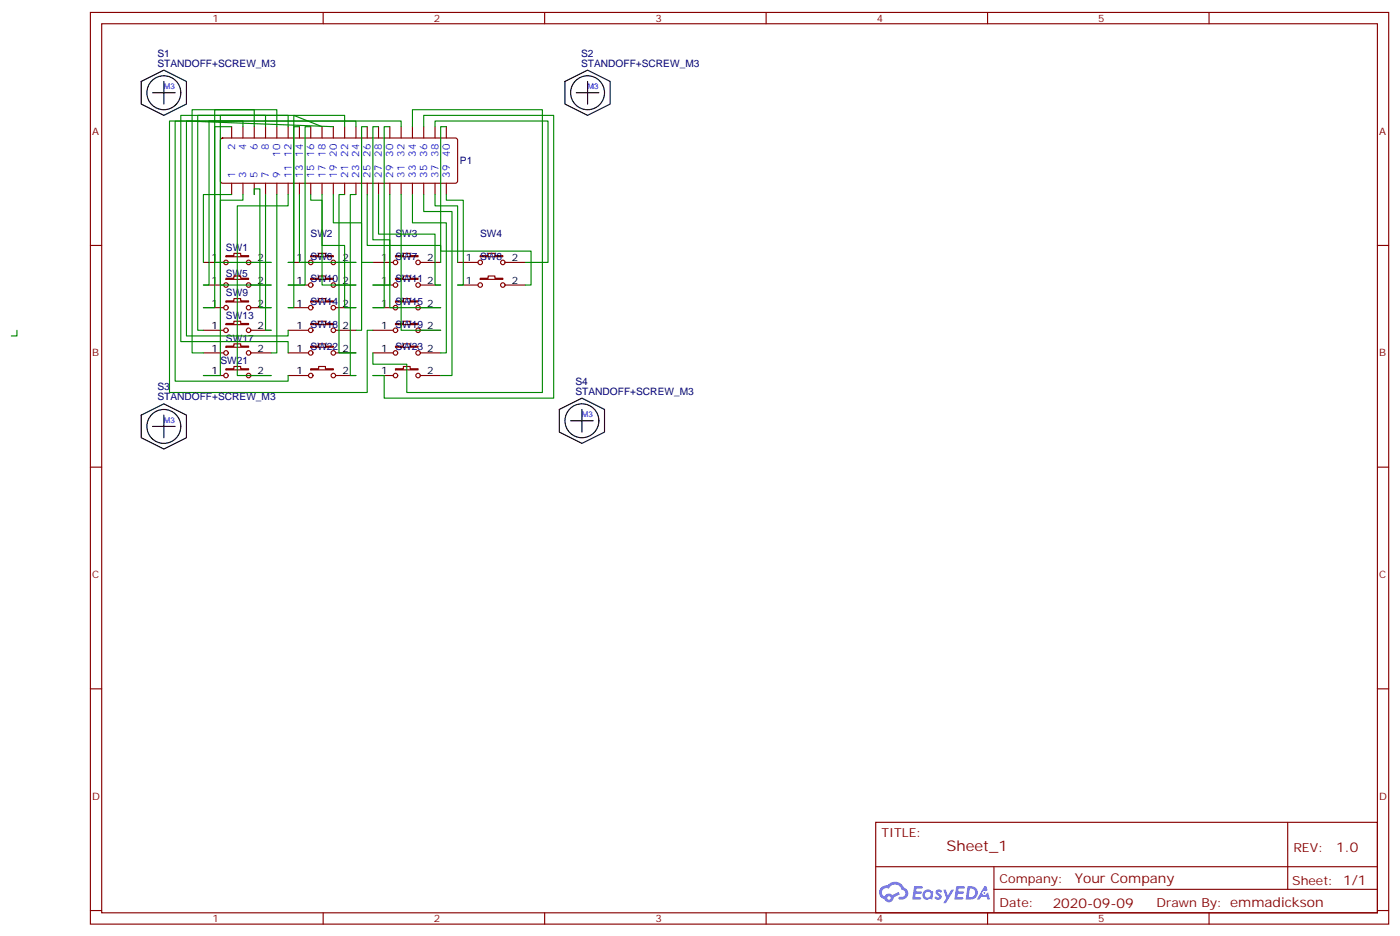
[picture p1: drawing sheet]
<svg xmlns="http://www.w3.org/2000/svg" width="437mm" height="292mm" viewBox="0 0 437 292" stroke-linecap="round" stroke-linejoin="round" font-family="sans-serif">
<g fill="none" stroke="#870000" stroke-width=".35">
<path d="M28.2 3.9h405.4v284.3h-405.4zM31.7 7.4h398.3v277.3h-398.3zM100.9 3.9v3.5M170 3.9v3.5M239.2 3.9v3.5M308.3 3.9v3.5M377.5 3.9v3.5M28.2 76.6h3.5M430 76.6h3.6M28.2 145.7h3.5M430 145.7h3.6M28.2 214.8h3.5"/>
<path d="M430 214.8h3.6M273.4 256.5h156.6v28.2h-156.6zM402 256.5v20.9M273.4 270.3h156.5M310.3 277.4h119.6M310.3 270.3v14.1M28.2 284h3.5M100.9 284.7v3.5M170 284.7v3.5M239.2 284.7v3.5M308.3 284.7v3.5M377.5 284.7v3.5"/>
<path d="M430 284h3.6"/>
</g>
<g fill="#5487ff">
<path d="M292.4 277.6a1.22 1.22 0 0 1 1.7 .3l-.4 .6a.47 .47 0 0 0-.3-.4 .47 .47 0 0 0-.5 .2l.1 .2a1.14 1.14 0 0 1 .8 1.8 1.14 1.14 0 0 1-1.9-.1l-.2-.1 .5-.6 .7 .4a.29 .29 0 0 0 .3-.2 .29 .29 0 0 0-.2-.3 1.04 1.04 0 0 1-.6-1.8z"/>
<path d="M285.4 276.4h2.3l.4 .2-.2 .5h-1.8l-.1 .9h1.5l.3 .4-.3 .3h-1.6l-.2 1.1 1.7 .1 .2 .3-.2 .3-2.6 .1z"/>
<path d="M298.5 276.4h2.4l.3 .2-.1 .5h-1.8l-.2 .9h1.6l.3 .4-.4 .3h-1.6l-.1 1.1 1.7 .1 .2 .3-.2 .3h-2.7z"/>
<path d="M307.3 276.4h.7l.3 1.3-.6 .3a.69 .69 0 0 0-1 .2 .69 .69 0 0 0 .4 1 .69 .69 0 0 0 .9-.6l.5-.3 .6 2.2h-.8l-.2-.8h-1.8l-.5 .8h-.8z"/>
<path d="M294.5 277.5h.8l.6 1.8 1.1-1.8h.9l-2.6 4.2h-.8l.9-1.6z"/>
<path d="M302.1 276.4l-.6 4.2h1.3a2.11 2.11 0 0 0 2.5-2.2 2.11 2.11 0 0 0-2.5-2zM302.8 277.1a1.43 1.43 0 0 1 1.6 1.6 1.43 1.43 0 0 1-2 1.1z"/>
<path d="M288.4 278a1.54 1.54 0 0 0-.1 2.2 1.54 1.54 0 0 0 2.1 .1l.7 .3 .3-2.3-.6-.3a1.49 1.49 0 0 0-2.4 0zM288.6 279a.95 .95 0 0 1 1.9 0 .95 .95 0 0 1-1.9 0z"/>
<path d="M275.1 276.8a2.18 2.18 0 0 0 1.1 3.7 1.44 1.44 0 0 0 1.6 .9 1.44 1.44 0 0 0 1.2-1.5l2-1-.5-.7-1.9 1a1.47 1.47 0 0 0-2.4 .4 1.39 1.39 0 0 1-.7-1.9 1.39 1.39 0 0 1 2-.5 2.12 2.12 0 0 1 2.2-1.3 2.12 2.12 0 0 1 1.9 1.7 1.14 1.14 0 0 1 1.1 1.4 1.14 1.14 0 0 1-1.7 .7 .43 .43 0 0 0-.5 .4 .43 .43 0 0 0 .4 .5 1.98 1.98 0 0 0 2.5-1.3 1.98 1.98 0 0 0-1.2-2.5 3.1 3.1 0 0 0-5.3-.7l-.9 .1zM277 280.1a.55 .55 0 0 1 1.1 0 .55 .55 0 0 1-1.1 0z"/>
<circle cx="307.3" cy="278.5" r=".26"/>
</g>
<g fill="none" stroke="#870000" stroke-width=".35">
<path d="M72.3 39.5v3.5M75.8 39.5v3.5M79.4 39.5v3.5M82.9 39.5v3.5M86.4 39.5v3.5M90 39.5v3.5M93.5 39.5v3.5M97 39.5v3.5M100.5 39.5v3.5M104.1 39.5v3.5M107.6 39.5v3.5M111.1 39.5v3.5"/>
<path d="M114.7 39.5v3.5M118.2 39.5v3.5M121.7 39.5v3.5M125.2 39.5v3.5M128.8 39.5v3.5M132.3 39.5v3.5M135.8 39.5v3.5M139.3 39.5v3.5M69 43.2l.5-.2h72.7l.5 .2 .2 .5v12.7l-.3 .5-.4 .3h-72.7l-.5-.3-.2-.5v-12.7zM72.3 57.2v3.5M75.8 57.2v3.5M79.4 57.2v3.5"/>
<path d="M82.9 57.2v3.5M86.4 57.2v3.5M90 57.2v3.5M93.5 57.2v3.5M97 57.2v3.5M100.5 57.2v3.5M104.1 57.2v3.5M107.6 57.2v3.5M111.1 57.2v3.5M114.7 57.2v3.5M118.2 57.2v3.5M121.7 57.2v3.5"/>
<path d="M125.2 57.2v3.5M128.8 57.2v3.5M132.3 57.2v3.5M135.8 57.2v3.5M139.3 57.2v3.5M70.6 79.7h2.4v-.7h2.1v.7h2.5v.4h-7zM97 79.7h2.5v-.7h2.1v.7h2.5v.4h-7.1zM123.5 79.7h2.4v-.7h2.2v.7h2.4v.4h-7zM149.9 79.7h2.5v-.7h2.1v.7h2.5v.4h-7.1zM63.5 81.8h6.3M63.5 88.9h6.3M63.5 96h6.3"/>
<path d="M70.6 86.8h2.4v-.7h2.1v.7h2.5v.3h-7zM70.6 93.8h2.4v-.7h2.1v.7h2.5v.4h-7zM78.3 81.8h6.4M78.3 88.9h6.4M78.3 96h6.4M90 81.8h6.3M90 88.9h6.3M90 96h6.3M97 86.8h2.5v-.7h2.1v.7h2.5v.3h-7.1zM97 93.8h2.5v-.7h2.1v.7h2.5v.4h-7.1zM104.8 81.8h6.3M104.8 88.9h6.3"/>
<path d="M104.8 96h6.3M116.4 81.8h6.4M116.4 88.9h6.4M116.4 96h6.4M123.5 86.8h2.4v-.7h2.2v.7h2.4v.3h-7zM123.5 93.8h2.4v-.7h2.2v.7h2.4v.4h-7zM131.2 81.8h6.4M131.2 88.9h6.4M131.2 96h6.4M142.9 81.8h6.3M142.9 88.9h6.3M149.9 86.8h2.5v-.7h2.1v.7h2.5v.3h-7.1z"/>
<path d="M157.7 81.8h6.3M157.7 88.9h6.3M63.5 103h6.3M63.5 110.1h6.3M63.5 117.1h6.3M70.6 100.9h2.4v-.7h2.1v.7h2.5v.3h-7zM70.6 107.9h2.4v-.7h2.1v.7h2.5v.4h-7zM70.6 115h2.4v-.7h2.1v.7h2.5v.4h-7zM78.3 103h6.4M78.3 110.1h6.4M78.3 117.1h6.4M90 103h6.3"/>
<path d="M90 110.1h6.3M90 117.1h6.3M97 100.9h2.5v-.7h2.1v.7h2.5v.3h-7.1zM97 107.9h2.5v-.7h2.1v.7h2.5v.4h-7.1zM97 115h2.5v-.7h2.1v.7h2.5v.4h-7.1zM104.8 103h6.3M104.8 110.1h6.3M104.8 117.1h6.3M116.4 103h6.4M116.4 110.1h6.4M116.4 117.1h6.4M123.5 100.9h2.4v-.7h2.2v.7h2.4v.3h-7z"/>
<path d="M123.5 107.9h2.4v-.7h2.2v.7h2.4v.4h-7zM123.5 115h2.4v-.7h2.2v.7h2.4v.4h-7zM131.2 103h6.4M131.2 110.1h6.4M131.2 117.1h6.4"/>
<circle cx="70.6" cy="81.8" r=".71"/>
<circle cx="70.6" cy="96" r=".71"/>
<circle cx="70.6" cy="88.9" r=".71"/>
<circle cx="77.6" cy="96" r=".71"/>
<circle cx="77.6" cy="88.9" r=".71"/>
<circle cx="77.6" cy="81.8" r=".71"/>
<circle cx="97" cy="96" r=".71"/>
<circle cx="97" cy="88.9" r=".71"/>
<circle cx="97" cy="81.8" r=".71"/>
<circle cx="104.1" cy="96" r=".71"/>
<circle cx="104.1" cy="88.9" r=".71"/>
<circle cx="104.1" cy="81.8" r=".71"/>
<circle cx="123.5" cy="96" r=".71"/>
<circle cx="123.5" cy="88.9" r=".71"/>
<circle cx="123.5" cy="81.8" r=".71"/>
<circle cx="130.5" cy="88.9" r=".71"/>
<circle cx="130.5" cy="81.8" r=".71"/>
<circle cx="130.5" cy="96" r=".71"/>
<circle cx="149.9" cy="81.8" r=".71"/>
<circle cx="149.9" cy="88.9" r=".71"/>
<circle cx="157" cy="88.9" r=".71"/>
<circle cx="157" cy="81.8" r=".71"/>
<circle cx="70.6" cy="117.1" r=".71"/>
<circle cx="70.6" cy="110.1" r=".71"/>
<circle cx="70.6" cy="103" r=".71"/>
<circle cx="77.6" cy="117.1" r=".71"/>
<circle cx="77.6" cy="110.1" r=".71"/>
<circle cx="77.6" cy="103" r=".71"/>
<circle cx="97" cy="117.1" r=".71"/>
<circle cx="97" cy="103" r=".71"/>
<circle cx="97" cy="110.1" r=".71"/>
<circle cx="104.1" cy="117.1" r=".71"/>
<circle cx="104.1" cy="103" r=".71"/>
<circle cx="104.1" cy="110.1" r=".71"/>
<circle cx="123.5" cy="117.1" r=".71"/>
<circle cx="123.5" cy="103" r=".71"/>
<circle cx="123.5" cy="110.1" r=".71"/>
<circle cx="130.5" cy="117.1" r=".71"/>
<circle cx="130.5" cy="110.1" r=".71"/>
<circle cx="130.5" cy="103" r=".71"/>
</g>
<g fill="none" stroke="#008700" stroke-width=".35">
<path d="M72.3 39.5h-5.3v42.3h17.7M75.8 39.5v-1.8h-10.5v51.2h-1.8M79.4 39.5v-5.3h-12.4v61.8h-3.5M82.9 39.5v-3.5h-21.2v67h1.8M86.4 39.5v-5.3h-26.4v75.9h3.5M90 39.5v-3.5h-21.2v81.1h-5.3M93.5 39.5h-1.8v42.3h-1.7M97 39.5h-1.8v49.4h-5.2M100.5 39.5l-8.8-3.5v60h-1.7M104.1 39.5l-45.9-1.8v67.1h31.8v-1.8M107.6 39.5v-3.5h-51.2v70.5h33.6v3.6M111.1 39.5v-1.8h-56.4v81.2h35.3v-1.8"/>
<path d="M114.7 39.5h-1.8v42.3h3.5M118.2 39.5h-1.8v35.3h5.3v14.1h-5.3M121.7 39.5h-1.8v56.5h-3.5M125.2 39.5v-1.8h-72.3v84.7h61.8v-19.4h1.7M128.8 39.5v-5.3h40.5v88.2h-42.3v-8.8h-10.6v-3.5M132.3 39.5v-3.5h40.6v88.2h-53v-7.1h-3.5M135.8 39.5v-1.8h35.3v44.1h-7.1M139.3 39.5h-1.7v38.8h28.2v10.6h-1.8M72.3 60.7h-8.8v21.1M75.8 60.7v1.7h-7v26.5h15.9M79.4 60.7v-1.8h1.7v37.1h3.6M82.9 60.7v42.3h1.8"/>
<path d="M86.4 60.7v49.4h-1.7M90 60.7v3.5h-15.9v52.9h10.6M93.5 60.7v21.1h17.6M97 60.7v1.7h3.5v26.5h10.6M100.5 60.7v15.9h7.1v19.4h3.5M104.1 60.7v8.8h8.8v33.5h-1.8M107.6 60.7h-1.8v49.4h5.3M111.1 60.7h-1.7v56.4h1.7M114.7 60.7v15.9h22.9v5.2M118.2 60.7v12.3h17.6v15.9h1.8M121.7 60.7v35.3h15.9M125.2 60.7v42.3h12.4"/>
<path d="M128.8 60.7v8.8h10.5v40.6h-1.7M132.3 60.7v5.3h8.8v51.1h-3.5M135.8 60.7v3.5h7.1v17.6M139.3 60.7v1.7h5.3v26.5h-1.7M5.3 103v1.8h-1.8"/>
</g>
<g fill="none" stroke="#000" stroke-width=".35">
<path d="M44.1 25.4l7.1-3.5 7 3.5v7.1l-7 3.5-7.1-3.5zM47.6 28.9h7.1M51.2 25.4v7.1M176.4 25.4l7-3.5 7.1 3.5v7.1l-7.1 3.5-7-3.5zM179.9 28.9h7.1M183.4 25.4v7.1M44.1 129.5l7.1-3.6 7 3.6v7l-7 3.6-7.1-3.6zM47.6 133h7.1M51.2 129.5v7M174.6 127.7l7.1-3.5 7 3.5v7.1l-7 3.5-7.1-3.5zM178.2 131.2h7M181.7 127.7v7.1"/>
<circle cx="51.2" cy="28.9" r="5.3"/>
<circle cx="183.4" cy="28.9" r="5.3"/>
<circle cx="51.2" cy="133" r="5.3"/>
<circle cx="181.7" cy="131.2" r="5.3"/>
</g>
<text font-size="4.6" fill="#800" x="295.5" y="265.5">Sheet_1</text>
<g font-size="4.2" fill="#800">
<text x="417.2" y="265.7">1.0</text>
<text x="335.6" y="275.3">Your Company</text>
<text x="328.7" y="283.1">2020-09-09</text>
</g>
<g font-size="3.9" fill="#800">
<text x="275.2" y="261.1">TITLE:</text>
<text x="403.8" y="265.7">REV:</text>
<text x="312.1" y="275.3">Company:</text>
<text x="403.4" y="275.9">Sheet: 1/1</text>
<text x="312.1" y="282.9">Date:</text>
<text x="361.1" y="283">Drawn By: emmadickson</text>
</g>
<g font-size="3.2" fill="#800">
<text x="66.3" y="6.9">1</text>
<text x="135.5" y="6.9">2</text>
<text x="204.6" y="6.9">3</text>
<text x="273.8" y="6.9">4</text>
<text x="342.9" y="6.9">5</text>
<text x="28.8" y="42">A</text>
<text x="430.6" y="42">A</text>
<text x="28.8" y="111.1">B</text>
<text x="430.6" y="111.1">B</text>
<text x="28.8" y="180.3">C</text>
<text x="430.6" y="180.3">C</text>
<text x="28.8" y="249.4">D</text>
<text x="430.6" y="249.4">D</text>
<text x="66.3" y="287.7">1</text>
<text x="135.5" y="287.7">2</text>
<text x="204.6" y="287.7">3</text>
<text x="273.8" y="287.7">4</text>
<text x="342.9" y="287.7">5</text>
</g>
<g font-size="3.2" fill="#000080">
<text x="49.1" y="17.6">S1</text>
<text x="181.4" y="17.6">S2</text>
<text x="49.1" y="20.8">STANDOFF+SCREW_M3</text>
<text x="181.4" y="20.8">STANDOFF+SCREW_M3</text>
<text x="143.6" y="51.2">P1</text>
<text x="97" y="74">SW2</text>
<text x="123.4" y="74">SW3</text>
<text x="149.9" y="74">SW4</text>
<text x="70.6" y="78.3">SW1</text>
<text x="97" y="81.1">SW6</text>
<text x="123.4" y="81.1">SW7</text>
<text x="149.9" y="81.1">SW8</text>
<text x="70.5" y="86.3">SW5</text>
<text x="97" y="88.1">SW10</text>
<text x="123.4" y="88.1">SW11</text>
<text x="70.6" y="92.4">SW9</text>
<text x="97" y="95.2">SW14</text>
<text x="123.4" y="95.2">SW15</text>
<text x="70.6" y="99.5">SW13</text>
<text x="70.6" y="106.5">SW17</text>
<text x="97" y="102.2">SW18</text>
<text x="123.4" y="102.2">SW19</text>
<text x="68.8" y="113.6">SW21</text>
<text x="97" y="109.3">SW22</text>
<text x="123.4" y="109.3">SW23</text>
<text x="179.7" y="119.9">S4</text>
<text x="49.1" y="124.9">STANDOFF+SCREW_M3</text>
<text x="49.1" y="121.7">S3</text>
<text x="179.7" y="123.1">STANDOFF+SCREW_M3</text>
</g>
<g font-size="3.2" fill="#00f">
<text x="73.4" y="46.8" transform="rotate(-90 73.4 46.8)">2</text>
<text x="76.9" y="46.8" transform="rotate(-90 76.9 46.8)">4</text>
<text x="80.4" y="46.8" transform="rotate(-90 80.4 46.8)">6</text>
<text x="84" y="46.8" transform="rotate(-90 84 46.8)">8</text>
<text x="87.5" y="48.8" transform="rotate(-90 87.5 48.8)">10</text>
<text x="91" y="48.8" transform="rotate(-90 91 48.8)">12</text>
<text x="94.5" y="48.8" transform="rotate(-90 94.5 48.8)">14</text>
<text x="98.1" y="48.8" transform="rotate(-90 98.1 48.8)">16</text>
<text x="101.6" y="48.8" transform="rotate(-90 101.6 48.8)">18</text>
<text x="105.1" y="48.8" transform="rotate(-90 105.1 48.8)">20</text>
<text x="108.7" y="48.8" transform="rotate(-90 108.7 48.8)">22</text>
<text x="112.2" y="48.8" transform="rotate(-90 112.2 48.8)">24</text>
<text x="115.7" y="48.8" transform="rotate(-90 115.7 48.8)">26</text>
<text x="119.2" y="48.8" transform="rotate(-90 119.2 48.8)">28</text>
<text x="122.8" y="48.8" transform="rotate(-90 122.8 48.8)">30</text>
<text x="126.3" y="48.8" transform="rotate(-90 126.3 48.8)">32</text>
<text x="129.8" y="48.8" transform="rotate(-90 129.8 48.8)">34</text>
<text x="133.3" y="48.8" transform="rotate(-90 133.3 48.8)">36</text>
<text x="136.9" y="48.8" transform="rotate(-90 136.9 48.8)">38</text>
<text x="140.4" y="48.8" transform="rotate(-90 140.4 48.8)">40</text>
<text x="73.4" y="55.4" transform="rotate(-90 73.4 55.4)">1</text>
<text x="76.9" y="55.4" transform="rotate(-90 76.9 55.4)">3</text>
<text x="80.4" y="55.4" transform="rotate(-90 80.4 55.4)">5</text>
<text x="84" y="55.4" transform="rotate(-90 84 55.4)">7</text>
<text x="87.5" y="55.4" transform="rotate(-90 87.5 55.4)">9</text>
<text x="91" y="55.4" transform="rotate(-90 91 55.4)">11</text>
<text x="94.5" y="55.4" transform="rotate(-90 94.5 55.4)">13</text>
<text x="98.1" y="55.4" transform="rotate(-90 98.1 55.4)">15</text>
<text x="101.6" y="55.4" transform="rotate(-90 101.6 55.4)">17</text>
<text x="105.1" y="55.4" transform="rotate(-90 105.1 55.4)">19</text>
<text x="108.7" y="55.4" transform="rotate(-90 108.7 55.4)">21</text>
<text x="112.2" y="55.4" transform="rotate(-90 112.2 55.4)">23</text>
<text x="115.7" y="55.4" transform="rotate(-90 115.7 55.4)">25</text>
<text x="119.2" y="55.4" transform="rotate(-90 119.2 55.4)">27</text>
<text x="122.8" y="55.4" transform="rotate(-90 122.8 55.4)">29</text>
<text x="126.3" y="55.4" transform="rotate(-90 126.3 55.4)">31</text>
<text x="129.8" y="55.4" transform="rotate(-90 129.8 55.4)">33</text>
<text x="133.3" y="55.4" transform="rotate(-90 133.3 55.4)">35</text>
<text x="136.9" y="55.4" transform="rotate(-90 136.9 55.4)">37</text>
<text x="140.4" y="55.4" transform="rotate(-90 140.4 55.4)">39</text>
</g>
<g font-size="3.2">
<text x="66.1" y="81.5">1</text>
<text x="80.4" y="81.5">2</text>
<text x="92.5" y="81.5">1</text>
<text x="106.9" y="81.5">2</text>
<text x="119" y="81.5">1</text>
<text x="133.3" y="81.5">2</text>
<text x="145.4" y="81.5">1</text>
<text x="159.8" y="81.5">2</text>
<text x="66.1" y="88.5">1</text>
<text x="80.4" y="88.5">2</text>
<text x="92.5" y="88.5">1</text>
<text x="106.9" y="88.5">2</text>
<text x="119" y="88.5">1</text>
<text x="133.3" y="88.5">2</text>
<text x="145.4" y="88.5">1</text>
<text x="159.8" y="88.5">2</text>
<text x="66.1" y="95.6">1</text>
<text x="80.4" y="95.6">2</text>
<text x="92.5" y="95.6">1</text>
<text x="106.9" y="95.6">2</text>
<text x="119" y="95.6">1</text>
<text x="133.3" y="95.6">2</text>
<text x="66.1" y="102.7">1</text>
<text x="80.4" y="102.7">2</text>
<text x="92.5" y="102.7">1</text>
<text x="106.9" y="102.7">2</text>
<text x="119" y="102.7">1</text>
<text x="133.3" y="102.7">2</text>
<text x="66.1" y="109.7">1</text>
<text x="80.4" y="109.7">2</text>
<text x="92.5" y="109.7">1</text>
<text x="106.9" y="109.7">2</text>
<text x="119" y="109.7">1</text>
<text x="133.3" y="109.7">2</text>
<text x="66.1" y="116.8">1</text>
<text x="80.4" y="116.8">2</text>
<text x="92.5" y="116.8">1</text>
<text x="106.9" y="116.8">2</text>
<text x="119" y="116.8">1</text>
<text x="133.3" y="116.8">2</text>
</g>
<g font-size="2.5" fill="#00f">
<text x="51.2" y="27.8">M3</text>
<text x="183.4" y="27.8">M3</text>
<text x="51.2" y="131.8">M3</text>
<text x="181.7" y="130.1">M3</text>
</g>
</svg>
